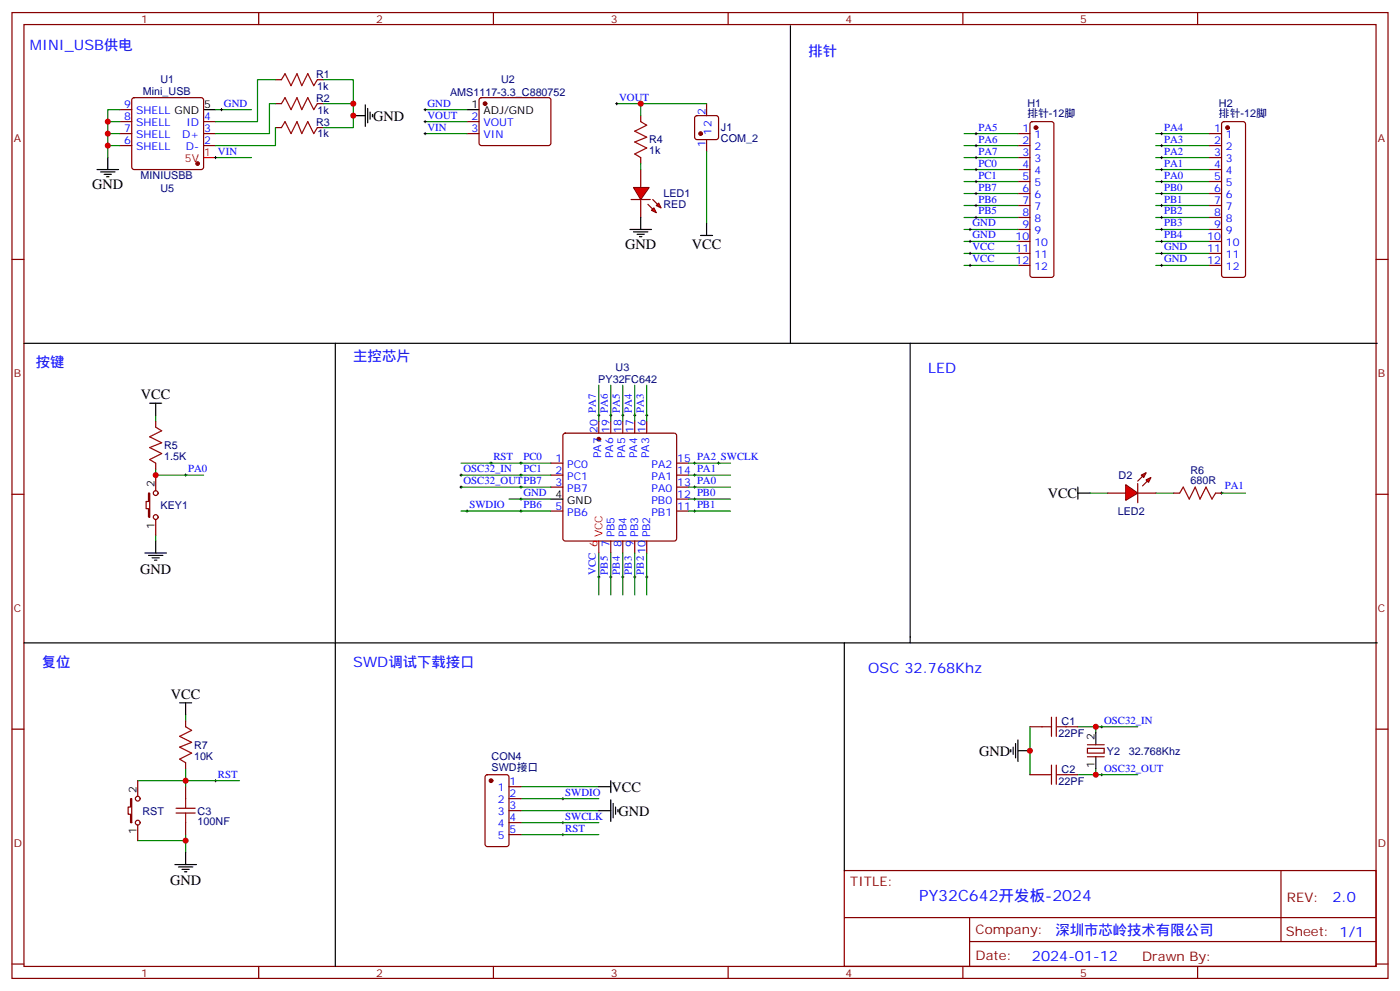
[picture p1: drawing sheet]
<svg xmlns="http://www.w3.org/2000/svg" width="412mm" height="292mm" viewBox="0 0 412 292" stroke-linecap="round" stroke-linejoin="round" font-family="sans-serif">
<g fill="none" stroke="#870000" stroke-width=".35">
<path d="M3.5 3.7h405.4v284.3h-405.4zM7.1 7.2h398.2v277.3h-398.2zM76.2 3.7v3.5M145.3 3.7v3.5M214.5 3.7v3.5M283.6 3.7v3.5M352.8 3.7v3.5M35.3 39.3h3.5M35.3 35.8h3.5M35.3 32.3h3.5M39 29l.5-.2h19.8l.5 .2 .2 .5v19.7l-.3 .5-.4 .2h-19.8l-.5-.2-.2-.5v-19.7zM60 39.3h3.5"/>
<path d="M60 35.8h3.5M81.1 37.6h1.8M81.1 30.5h1.8M93.5 37.6h1.7M93.5 30.5h1.7M188.7 34v1.8M204.8 34.2l.5-.2h5.7l.5 .2 .2 .5v5.7l-.3 .5-.4 .2h-5.7l-.5-.2-.2-.5v-5.7zM208.1 30.5v3.5M35.3 42.9h3.5M60 42.9h3.5M188.7 46.4v1.8M208.1 41.1v3.5"/>
<path d="M3.5 76.4h3.6M405.3 76.4h3.6M3.5 145.5h3.6M405.3 145.5h3.6M3.5 214.7h3.6M405.3 214.7h3.6M248.7 256.3h156.6v28.2h-156.6zM377.3 256.3v20.9M248.7 270.1h156.5M285.6 277.2h119.6M285.6 270.1v14.2M3.5 283.8h3.6"/>
<path d="M76.2 284.5v3.5M145.3 284.5v3.5M214.5 284.5v3.5M283.6 284.5v3.5M352.8 284.5v3.5M405.3 283.8h3.6"/>
</g>
<path d="M60 32.3h3.5M28.6 49.9h6.3M29.6 50.6h4.3M30.7 51.3h2.1M31.4 52h.7M31.7 46.4v3.5" fill="none" stroke="#000" stroke-width=".35"/>
<path d="M60 46.4h3.5" fill="none" stroke="#f00" stroke-width=".35"/>
<g fill="#870000" stroke="#870000" stroke-width=".35">
<circle cx="58.2" cy="48.2" r=".53"/>
<circle cx="206.4" cy="39.3" r=".53"/>
</g>
<path d="M31.7 39.3h3.6M31.7 35.8h3.6M35.3 32.3h-3.6v14.1M81.1 37.6v5.3h-17.6M81.1 30.5h-1.7v8.8h-15.9M31.7 42.9h3.6M63.5 46.4h10.6" fill="none" stroke="#008700" stroke-width=".35"/>
<path d="M82.9 37.6l1.1-1.8 1.7 3.5 1.8-3.5 1.4 3.5 1.8-3.5 1.7 3.5 1.1-1.7M82.9 30.5l1.1-1.7 1.7 3.5 1.8-3.5 1.4 3.5 1.8-3.5 1.7 3.5 1.1-1.8M188.7 35.8l1.8 1.1-3.5 1.7 3.5 1.8-3.5 1.4 3.5 1.8-3.5 1.7 1.7 1.1" fill="none" stroke="#a10000" stroke-width=".35"/>
<g fill="#f00" stroke="#870000" stroke-width=".35">
<path d="M186.6 55.2h4.6l-2.5 3.5z"/>
<path d="M185.9 58.7h5.7z"/>
</g>
<g fill="#870000" stroke="#870000" stroke-width=".35">
<path d="M192.3 58.7l1.4 1.4z"/>
<path d="M190.9 60.1l1.4 1.5z"/>
</g>
<g fill="#f00" stroke="#870000" stroke-width=".35">
<path d="M193.3 60.5l.7-.7 .7 1.4z"/>
<path d="M191.9 61.9l.7-.7 .7 1.4z"/>
</g>
<path d="M188.7 49.9v5.3M188.7 58.7v5.3" fill="none" stroke="#870000" stroke-width=".35"/>
<path d="M95.2 30.5h8.9v7.1h-8.9M208.1 30.5h-19.4v3.5M188.7 48.2v1.7M208.1 44.6v21.2M321 145.2h5.3M340.4 145.2h5.3M359.8 145.2h7.1" fill="none" stroke="#008700" stroke-width=".35"/>
<path d="M104.1 34h3.5M107.6 30.9v6.3M108.3 31.9v4.3M109 33v2.1M109.7 33.7v.7M317.5 145.2h3.5M317.5 143.4v3.5" fill="none" stroke="#000" stroke-width=".35"/>
<g fill="none" stroke="#000" stroke-width=".29">
<path d="M135.5 139.9h.7M135.8 139.5v.7M144.3 136.3h.7M144.6 136v.7M153.1 136.3h.7M153.1 139.9h.7M153.5 136v.7M153.5 139.5v.7M176 122.2h.7M176.4 121.9v.7M179.6 122.2h.7M179.9 121.9v.7"/>
<path d="M183.1 122.2h.7M183.4 121.9v.7M186.6 122.2h.7M187 121.9v.7M190.1 122.2h.8M190.5 121.9v.7M204.3 136.3h.7M204.3 139.9h.7M204.6 136v.7M204.6 139.5v.7M211.3 136.3h.7M211.7 136v.7"/>
<path d="M135.5 143.4h.7M135.8 143.1v.7M137.2 150.5h.7M137.6 150.1v.7M153.1 150.5h.7M153.1 146.9h.7M153.1 143.4h.7M153.5 143.1v.7M153.5 146.6v.7M153.5 150.1v.7M204.3 150.5h.7M204.3 146.9h.7"/>
<path d="M204.3 143.4h.7M204.6 143.1v.7M204.6 146.6v.7M204.6 150.1v.7M359.5 145.2h.7M359.8 144.8v.7M179.6 169.9h.7M179.9 169.5v.7M183.1 169.9h.7M183.4 169.5v.7M186.6 169.9h.7M187 169.5v.7"/>
<path d="M190.1 169.9h.8M190.5 169.5v.7"/>
</g>
<g fill="#f00" stroke="#870000" stroke-width=".35">
<path d="M331.6 142.7l3.5 2.5-3.5 2.1z"/>
<path d="M335.1 142.3v5.7z"/>
</g>
<g fill="#870000" stroke="#870000" stroke-width=".35">
<path d="M336.5 140.2l-1.4 1.4z"/>
<path d="M336.5 143.1l1.5-1.5z"/>
</g>
<g fill="#f00" stroke="#870000" stroke-width=".35">
<path d="M336.2 139.9l1.4-.7-.7 1.4z"/>
<path d="M337.6 141.3l1.4-.7-.7 1.4z"/>
</g>
<g fill="none" stroke="#870000" stroke-width=".35">
<path d="M81.1 23.5h1.8M93.5 23.5h1.7M137.6 39.3h3.5M137.6 35.8h3.5M141.3 29l.5-.2h20l.5 .7-.1 12.9-.6 .5-20.1-.1-.4-.6v-12.7zM299.9 39.3h3.5M303.6 36l.5-.2h5.6l.5 .2 .2 .5v44.5l-.2 .5-.5 .2h-5.6l-.5-.3-.2-.4v-44.5zM356.3 39.3h3.5M360.1 36l.4-.2h5.7l.5 .2 .2 .5v44.5l-.2 .5-.5 .2h-5.7l-.5-.3-.2-.4v-44.5zM299.9 42.9h3.5M299.9 46.4h3.5M299.9 49.9h3.5"/>
<path d="M299.9 53.4h3.5M299.9 57h3.5M356.3 42.9h3.5M356.3 46.4h3.5M356.3 49.9h3.5M356.3 53.4h3.5M356.3 57h3.5M299.9 60.5h3.5M299.9 64h3.5M299.9 67.6h3.5M299.9 71.1h3.5M299.9 74.6h3.5"/>
<path d="M299.9 78.1h3.5M356.3 60.5h3.5M356.3 64h3.5M356.3 67.6h3.5M356.3 71.1h3.5M356.3 74.6h3.5M356.3 78.1h3.5M45.9 124v1.8M45.9 136.3v1.8M45.9 139.9v4.6M162.3 136.3h3.5M162.3 139.9h3.5"/>
<path d="M166 127.7l.5-.2h32.1l.5 .2 .2 .5v30.4l-.2 .5-.5 .2h-32.1l-.5-.3-.2-.4v-30.4zM176.4 124v3.5M179.9 124v3.5M183.4 124v3.5M187 124v3.5M190.5 124v3.5M199.3 136.3h3.5M199.3 139.9h3.5M43.7 145.2h.4v7h-.4v-2.4h-.7v-2.2h.7zM45.9 152.9v4.6M162.3 143.4h3.5M162.3 150.5h3.5"/>
<path d="M179.9 159.3v3.5M183.4 159.3v3.5M187 159.3v3.5M190.5 159.3v3.5M199.3 143.4h3.5M199.3 150.5h3.5M199.3 146.9h3.5M326.3 145.2h5.3M335.1 145.2h5.3M345.7 145.2h1.8M358.1 145.2h1.7M54.7 212.2v1.8"/>
<path d="M303.4 214h3.5M314 214h3.5M38.5 235.1h.3v7.1h-.3v-2.5h-.8v-2.1h.8zM40.6 229.8v4.6M54.7 224.5v1.8M54.7 231.6v3.5M143.1 228.3l.5-.2h5.6l.7 .4v20l-.4 .7h-5.9l-.7-.4v-20zM149.9 231.6h3.6M149.9 235.1h3.6M149.9 238.7h3.6M303.4 228.1h3.5M314 228.1h3.5"/>
<path d="M320.3 220.3h5v1.4h-5zM40.6 242.9v4.6M54.7 242.2v3.5M149.9 242.2h3.6M149.9 245.7h3.6"/>
<circle cx="45.9" cy="145.2" r=".71"/>
<circle cx="45.9" cy="152.2" r=".71"/>
<circle cx="40.6" cy="235.1" r=".71"/>
<circle cx="40.6" cy="242.2" r=".71"/>
</g>
<g fill="none" stroke="#a10000" stroke-width=".35">
<path d="M82.9 23.5l1.1-1.8 1.7 3.5 1.8-3.5 1.4 3.5 1.8-3.5 1.7 3.5 1.1-1.7M45.9 125.8l1.7 1-3.5 1.8 3.5 1.8-3.5 1.4 3.5 1.7-3.5 1.8 1.8 1M347.5 145.2l1-1.8 1.8 3.5 1.8-3.5 1.4 3.5 1.7-3.5 1.8 3.5 1.1-1.7M54.7 214l1.7 1-3.5 1.8 3.5 1.7-3.5 1.5 3.5 1.7-3.5 1.8 1.8 1M306.9 214h2.8M309.7 211.1v5.7M311.1 211.1v5.7M311.1 214h2.9M51.9 239.4h5.6M51.9 237.9h5.6M54.7 235.1v2.8M54.7 239.4v2.8"/>
<path d="M306.9 228.1h2.8M309.7 225.2v5.7M311.1 228.1h2.9M311.1 225.2v5.7"/>
</g>
<g fill="none" stroke="#000" stroke-width=".29">
<path d="M64.9 32.3h.7M65.3 31.9v.7M124.9 32.3h.7M124.9 35.8h.7M124.9 39.3h.7M125.2 31.9v.7M125.2 35.5v.7M125.2 39v.7M181.3 30.5h.7M181.7 30.2v.7M287.2 39.3h.7M287.5 39v.7"/>
<path d="M341.8 39.3h.7M342.2 39v.7M63.1 46.4h.8M63.5 46v.7M287.2 46.4h.7M287.2 53.4h.7M287.2 49.9h.7M287.2 42.9h.7M287.2 57h.7M287.5 42.5v.7M287.5 46v.7M287.5 49.6v.7"/>
<path d="M287.5 53.1v.7M287.5 56.6v.7M341.8 46.4h.7M341.8 53.4h.7M341.8 49.9h.7M341.8 42.9h.7M341.8 57h.7M342.2 42.5v.7M342.2 46v.7M342.2 49.6v.7M342.2 53.1v.7M342.2 56.6v.7"/>
<path d="M285.4 67.6h.7M285.4 71.1h.7M285.4 78.1h.7M285.4 74.6h.7M285.8 67.2v.7M285.8 70.7v.7M285.8 74.3v.7M285.8 77.8v.7M287.2 60.5h.7M287.2 64h.7M287.5 60.1v.8M287.5 63.7v.7"/>
<path d="M341.8 60.5h.7M341.8 64h.7M341.8 67.6h.7M341.8 71.1h.7M341.8 78.1h.7M341.8 74.6h.7M342.2 60.1v.8M342.2 63.7v.7M342.2 67.2v.7M342.2 70.7v.7M342.2 74.3v.7M342.2 77.8v.7"/>
<path d="M54.3 139.9h.7M54.7 139.5v.7M176 169.9h.7M176.4 169.5v.7M324.2 214h.7M324.6 213.6v.7M63.1 229.8h.8M63.5 229.5v.7M165.5 235.1h.7M165.8 234.8v.7M324.2 228.1h.7M324.6 227.7v.7"/>
<path d="M165.5 245.7h.7M165.5 242.2h.7M165.8 241.8v.7M165.8 245.4v.7"/>
</g>
<g fill="none" stroke="#008700" stroke-width=".35">
<path d="M63.5 32.3h10.6M81.1 23.5h-5.3v12.3h-12.3M95.2 23.5h8.9v7M125.2 32.3h12.4M125.2 35.8h12.4M125.2 39.3h12.4M181.7 30.5h7M284 39.3h15.9M340.4 39.3h15.9M284 42.9h15.9M284 46.4h15.9M284 49.9h15.9"/>
<path d="M284 53.4h15.9M284 57h15.9M340.4 42.9h15.9M340.4 46.4h15.9M340.4 49.9h15.9M340.4 53.4h15.9M340.4 57h15.9M284 60.5h15.9M284 64h15.9M284 67.6h15.9M284 71.1h15.9M284 74.6h15.9"/>
<path d="M284 78.1h15.9M340.4 60.5h15.9M340.4 64h15.9M340.4 67.6h15.9M340.4 71.1h15.9M340.4 74.6h15.9M340.4 78.1h15.9M176.4 113.4v10.6M179.9 113.4v10.6M183.4 113.4v10.6M187 113.4v10.6M190.5 113.4v10.6"/>
<path d="M45.9 138.1v1.8h14.1M45.9 122.2v1.8M135.8 136.3h26.5M135.8 139.9h26.5M202.8 136.3h12.4M202.8 139.9h12.4M45.9 157.5v1.8M135.8 150.5h26.5M135.8 143.4h26.5M149.9 146.9h12.4M202.8 143.4h12.4M202.8 146.9h12.4"/>
<path d="M202.8 150.5h12.4M176.4 162.8v12.4M179.9 162.8v12.4M183.4 162.8v12.4M187 162.8v12.4M190.5 162.8v12.4M54.7 210.4v1.8M303.4 214v14.1M317.5 214h5.3v1.7M322.8 214h12.3M40.6 229.8h30M54.7 226.3v5.3"/>
<path d="M153.5 238.7h22.9M153.5 235.1h22.9M153.5 231.6h22.9M322.8 226.3v1.8h-5.3M322.8 228.1h12.3M40.6 247.5h14.1M54.7 245.7v5.3M153.5 245.7h22.9M153.5 242.2h22.9"/>
</g>
<g fill="none" stroke="#000" stroke-width=".35">
<path d="M232.8 7.6v93.5M137.6 32.3h3.5M185.6 67.6h6.3M186.6 68.3h4.3M187.7 69h2.1M188.4 69.7h.7M188.7 64v3.6M206.4 69.3h3.5M208.1 65.8v3.5M7.1 101.1h398.6M44.1 118.7h3.5M45.9 118.7v3.5"/>
<path d="M98.8 101.1v183.4M268.1 101.1v88.2M45.9 159.3v3.5M162.3 146.9h3.5M42.7 162.8h6.3M43.7 163.5h4.3M44.8 164.2h2.1M45.5 164.9h.7M7.1 189.3h398.6M248.7 189.3v67M52.9 206.9h3.5M54.7 206.9v3.5"/>
<path d="M298.4 220v2.1M299.2 218.9v4.2M299.9 217.8v6.4M322.8 215.7v3.6M176.4 238.7h3.5M176.4 231.6h3.5M179.9 229.8v3.6M179.9 235.5v6.3M180.6 236.5v4.3M181.3 237.6v2.1M182 238.3v.7M297.7 220.7v.7"/>
<path d="M299.9 221h3.5M322.8 222.8v3.5M51.5 254.5h6.4M52.6 255.2h4.2M53.6 255.9h2.1M54.3 256.6h.7M54.7 251v3.5"/>
</g>
<g fill="#870000" stroke="#870000" stroke-width=".35">
<circle cx="144.6" cy="229.8" r=".53"/>
<circle cx="142.9" cy="30.5" r=".53"/>
<circle cx="305.2" cy="37.6" r=".53"/>
<circle cx="361.6" cy="37.6" r=".53"/>
<circle cx="176.4" cy="129.3" r=".53"/>
</g>
<path d="M320.3 219.3h5M320.3 222.8h5" fill="none" stroke="#871200" stroke-width=".35"/>
<path d="M176.4 159.3v3.5" fill="none" stroke="#f00" stroke-width=".35"/>
<g fill="#c00">
<circle cx="31.8" cy="42.9" r=".88"/>
<circle cx="31.8" cy="39.3" r=".88"/>
<circle cx="31.8" cy="35.8" r=".88"/>
<circle cx="104.1" cy="34" r=".88"/>
<circle cx="45.9" cy="139.9" r=".88"/>
<circle cx="54.7" cy="229.8" r=".88"/>
<circle cx="54.7" cy="247.5" r=".88"/>
<circle cx="303.4" cy="221" r=".88"/>
<circle cx="104.1" cy="30.5" r=".88"/>
<circle cx="322.8" cy="228.1" r=".88"/>
<circle cx="322.8" cy="214" r=".88"/>
<circle cx="188.7" cy="30.5" r=".88"/>
</g>
<text font-size="4.6" fill="#00f" x="270.8" y="265.3">PY32C642开发板-2024</text>
<g font-size="4.2" fill="#00f">
<text x="8.8" y="14.6">MINI_USB供电</text>
<text x="238.1" y="16.4">排针</text>
<text x="104.1" y="106.4">主控芯片</text>
<text x="10.6" y="108.1">按键</text>
<text x="273.4" y="109.9">LED</text>
<text x="12.3" y="196.3">复位</text>
<text x="104.1" y="196.3">SWD调试下载接口</text>
<text x="255.8" y="198.1">OSC 32.768Khz</text>
<text x="392.5" y="265.6">2.0</text>
<text x="310.9" y="275.1">深圳市芯岭技术有限公司</text>
<text x="304" y="282.9">2024-01-12</text>
</g>
<g font-size="4.2">
<text x="109.9" y="35.5">GND</text>
<text x="27.2" y="55.6">GND</text>
<text x="184.1" y="73.2">GND</text>
<text x="203.8" y="73.3">VCC</text>
<text x="41.5" y="117.6">VCC</text>
<text x="308.6" y="146.6">VCC</text>
<text x="41.3" y="168.9">GND</text>
<text x="50.3" y="205.8">VCC</text>
<text x="288.4" y="222.5">GND</text>
<text x="180.1" y="233">VCC</text>
<text x="182.2" y="240.1">GND</text>
<text x="50.1" y="260.6">GND</text>
</g>
<g font-size="3.9" fill="#800">
<text x="250.5" y="260.9">TITLE:</text>
<text x="379.1" y="265.6">REV:</text>
<text x="287.4" y="275.1">Company:</text>
<text x="378.7" y="275.7">Sheet: 1/1</text>
<text x="287.4" y="282.8">Date:</text>
<text x="336.4" y="282.8">Drawn By:</text>
</g>
<g font-size="3.2" fill="#800">
<text x="41.6" y="6.7">1</text>
<text x="110.8" y="6.7">2</text>
<text x="179.9" y="6.7">3</text>
<text x="249.1" y="6.7">4</text>
<text x="318.2" y="6.7">5</text>
<text x="4.1" y="41.8">A</text>
<text x="405.9" y="41.8">A</text>
<text x="4.1" y="110.9">B</text>
<text x="405.9" y="110.9">B</text>
<text x="4.1" y="180.1">C</text>
<text x="405.9" y="180.1">C</text>
<text x="4.1" y="249.2">D</text>
<text x="405.9" y="249.2">D</text>
<text x="41.6" y="287.5">1</text>
<text x="110.8" y="287.5">2</text>
<text x="179.9" y="287.5">3</text>
<text x="249.1" y="287.5">4</text>
<text x="318.2" y="287.5">5</text>
</g>
<g font-size="3.2" fill="#000080">
<text x="93.1" y="22.8">R1</text>
<text x="42.1" y="28.1">Mini_USB</text>
<text x="47.3" y="24.5">U1</text>
<text x="93.1" y="29.9">R2</text>
<text x="93.5" y="26.4">1k</text>
<text x="132.6" y="28.1">AMS1117-3.3_C880752</text>
<text x="147.6" y="24.5">U2</text>
<text x="93.5" y="33.4">1k</text>
<text x="302.6" y="34.6">排针-12脚</text>
<text x="302.6" y="31.4">H1</text>
<text x="359.1" y="34.6">排针-12脚</text>
<text x="359.1" y="31.4">H2</text>
<text x="93.1" y="36.9">R3</text>
<text x="93.5" y="40.5">1k</text>
<text x="212.4" y="41.9">COM_2</text>
<text x="212.4" y="38.7">J1</text>
<text x="191.2" y="45.4">1k</text>
<text x="191.2" y="42.2">R4</text>
<text x="41.4" y="52.8">MINIUSBB</text>
<text x="47.3" y="56.5">U5</text>
<text x="195.4" y="58.1">LED1</text>
<text x="195.4" y="61.3">RED</text>
<text x="176.2" y="112.8">PY32FC642</text>
<text x="181.3" y="109.2">U3</text>
<text x="48.3" y="135.4">1.5K</text>
<text x="48.3" y="132.2">R5</text>
<text x="329.5" y="141">D2</text>
<text x="350.6" y="142.3">680R</text>
<text x="350.6" y="139.4">R6</text>
<text x="47.3" y="149.9">KEY1</text>
<text x="329.3" y="151.6">LED2</text>
<text x="312.7" y="213.3">C1</text>
<text x="57.1" y="220.4">R7</text>
<text x="311.8" y="216.9">22PF</text>
<text x="57.1" y="223.6">10K</text>
<text x="144.8" y="227">SWD接口</text>
<text x="144.8" y="223.8">CON4</text>
<text x="312.7" y="227.4">C2</text>
<text x="326.1" y="222.1">Y2</text>
<text x="332.5" y="222.2">32.768Khz</text>
<text x="311.8" y="231">22PF</text>
<text x="42" y="239.8">RST</text>
<text x="58.2" y="239.8">C3</text>
<text x="58.2" y="243">100NF</text>
</g>
<g font-size="3.2" fill="#00f">
<text x="182.4" y="29.6">VOUT</text>
<text x="36.6" y="35.5">8</text>
<text x="36.6" y="31.9">9</text>
<text x="40.1" y="33.7">SHELL GND</text>
<text x="60.1" y="35.5">4</text>
<text x="66" y="31.4">GND</text>
<text x="125.9" y="31.4">GND</text>
<text x="125.9" y="34.9">VOUT</text>
<text x="138.9" y="35.5">2</text>
<text x="207.8" y="33.9" transform="rotate(-90 207.8 33.9)">2</text>
<text x="36.6" y="39">7</text>
<text x="40.1" y="40.7">SHELL</text>
<text x="40.1" y="37.2">SHELL</text>
<text x="53.6" y="40.7">D+</text>
<text x="54.9" y="37.2">ID</text>
<text x="60.1" y="39">3</text>
<text x="125.9" y="38.5">VIN</text>
<text x="138.9" y="39">3</text>
<text x="142.4" y="40.7">VIN</text>
<text x="142.4" y="37.2">VOUT</text>
<text x="209.5" y="39.8" transform="rotate(-90 209.5 39.8)">12</text>
<text x="288.2" y="38.5">PA5</text>
<text x="288.2" y="42">PA6</text>
<text x="301.2" y="39">1</text>
<text x="304.7" y="40.7">1</text>
<text x="342.9" y="42">PA3</text>
<text x="342.9" y="38.5">PA4</text>
<text x="357.6" y="39">1</text>
<text x="361.1" y="40.7">1</text>
<text x="36.6" y="42.5">6</text>
<text x="40.1" y="44.3">SHELL</text>
<text x="54.8" y="44.3">D-</text>
<text x="60.1" y="42.5">2</text>
<text x="207.8" y="43.3" transform="rotate(-90 207.8 43.3)">1</text>
<text x="288.2" y="45.5">PA7</text>
<text x="301.2" y="42.5">2</text>
<text x="301.2" y="46">3</text>
<text x="304.7" y="44.3">2</text>
<text x="304.7" y="47.8">3</text>
<text x="342.9" y="45.5">PA2</text>
<text x="357.6" y="42.5">2</text>
<text x="357.6" y="46">3</text>
<text x="361.1" y="44.3">2</text>
<text x="361.1" y="47.8">3</text>
<text x="288.2" y="49">PC0</text>
<text x="288.2" y="52.6">PC1</text>
<text x="301.2" y="49.6">4</text>
<text x="301.2" y="53.1">5</text>
<text x="304.7" y="51.3">4</text>
<text x="342.9" y="52.6">PA0</text>
<text x="342.9" y="49">PA1</text>
<text x="357.6" y="49.6">4</text>
<text x="357.6" y="53.1">5</text>
<text x="361.1" y="51.3">4</text>
<text x="288.2" y="59.6">PB6</text>
<text x="288.2" y="56.1">PB7</text>
<text x="301.2" y="56.6">6</text>
<text x="304.7" y="54.9">5</text>
<text x="304.7" y="58.4">6</text>
<text x="342.9" y="56.1">PB0</text>
<text x="342.9" y="59.6">PB1</text>
<text x="357.6" y="56.6">6</text>
<text x="361.1" y="54.9">5</text>
<text x="361.1" y="58.4">6</text>
<text x="288.2" y="63.1">PB5</text>
<text x="301.2" y="60.1">7</text>
<text x="301.2" y="63.7">8</text>
<text x="304.7" y="61.9">7</text>
<text x="304.7" y="65.4">8</text>
<text x="342.9" y="63.1">PB2</text>
<text x="357.6" y="60.1">7</text>
<text x="357.6" y="63.7">8</text>
<text x="361.1" y="61.9">7</text>
<text x="361.1" y="65.4">8</text>
<text x="286.5" y="70.2">GND</text>
<text x="286.5" y="66.7">GND</text>
<text x="299.2" y="70.7">10</text>
<text x="301.2" y="67.2">9</text>
<text x="304.7" y="69">9</text>
<text x="342.9" y="66.7">PB3</text>
<text x="342.9" y="70.2">PB4</text>
<text x="355.6" y="70.7">10</text>
<text x="357.6" y="67.2">9</text>
<text x="361.1" y="69">9</text>
<text x="286.5" y="77.3">VCC</text>
<text x="286.5" y="73.7">VCC</text>
<text x="299.2" y="74.3">11</text>
<text x="299.2" y="77.8">12</text>
<text x="304.7" y="72.5">10</text>
<text x="304.7" y="76">11</text>
<text x="342.9" y="73.7">GND</text>
<text x="342.9" y="77.3">GND</text>
<text x="355.6" y="74.3">11</text>
<text x="355.6" y="77.8">12</text>
<text x="361.1" y="72.5">10</text>
<text x="361.1" y="76">11</text>
<text x="304.7" y="79.6">12</text>
<text x="361.1" y="79.6">12</text>
<text x="176" y="127.4" transform="rotate(-90 176 127.4)">20 PA7</text>
<text x="179.6" y="127.4" transform="rotate(-90 179.6 127.4)">19 PA6</text>
<text x="183.1" y="127.4" transform="rotate(-90 183.1 127.4)">18 PA5</text>
<text x="186.6" y="127.4" transform="rotate(-90 186.6 127.4)">17 PA4</text>
<text x="190.1" y="127.4" transform="rotate(-90 190.1 127.4)">16 PA3</text>
<text x="145.3" y="135.5">RST</text>
<text x="154.2" y="135.5">PC0</text>
<text x="163.6" y="136">1</text>
<text x="167.1" y="137.8">PC0</text>
<text x="177.1" y="134.9" transform="rotate(-90 177.1 134.9)">PA7</text>
<text x="180.6" y="134.9" transform="rotate(-90 180.6 134.9)">PA6</text>
<text x="184.1" y="134.9" transform="rotate(-90 184.1 134.9)">PA5</text>
<text x="187.7" y="134.9" transform="rotate(-90 187.7 134.9)">PA4</text>
<text x="191.2" y="134.9" transform="rotate(-90 191.2 134.9)">PA3</text>
<text x="191.9" y="137.8">PA2</text>
<text x="199.5" y="136">15 PA2 SWCLK</text>
<text x="55.4" y="139">PA0</text>
<text x="136.5" y="139">OSC32_IN</text>
<text x="136.5" y="142.5">OSC32_OUTPB7</text>
<text x="154.2" y="139">PC1</text>
<text x="163.6" y="139.5">2</text>
<text x="163.6" y="143.1">3</text>
<text x="167.1" y="141.3">PC1</text>
<text x="191.9" y="141.3">PA1</text>
<text x="199.5" y="143.1">13 PA0</text>
<text x="199.5" y="139.5">14 PA1</text>
<text x="360.8" y="143.9">PA1</text>
<text x="138.3" y="149.6">SWDIO</text>
<text x="154.2" y="149.6">PB6</text>
<text x="154.2" y="146">GND</text>
<text x="167.1" y="144.8">PB7</text>
<text x="191.9" y="148.3">PB0</text>
<text x="191.9" y="144.8">PA0</text>
<text x="199.5" y="146.6">12 PB0</text>
<text x="163.6" y="150.1">5</text>
<text x="167.1" y="151.9">PB6</text>
<text x="191.9" y="151.9">PB1</text>
<text x="199.5" y="150.1">11 PB1</text>
<text x="179.6" y="161.1" transform="rotate(-90 179.6 161.1)">7</text>
<text x="181" y="158.2" transform="rotate(-90 181 158.2)">PB5</text>
<text x="183.1" y="161.1" transform="rotate(-90 183.1 161.1)">8</text>
<text x="184.5" y="158.2" transform="rotate(-90 184.5 158.2)">PB4</text>
<text x="186.6" y="161.1" transform="rotate(-90 186.6 161.1)">9</text>
<text x="188" y="158.2" transform="rotate(-90 188 158.2)">PB3</text>
<text x="191.6" y="158.2" transform="rotate(-90 191.6 158.2)">PB2</text>
<text x="190.1" y="163.1" transform="rotate(-90 190.1 163.1)">10</text>
<text x="175.5" y="169.2" transform="rotate(-90 175.5 169.2)">VCC 6</text>
<text x="179" y="169.2" transform="rotate(-90 179 169.2)">PB5</text>
<text x="182.6" y="169.2" transform="rotate(-90 182.6 169.2)">PB4</text>
<text x="186.1" y="169.2" transform="rotate(-90 186.1 169.2)">PB3</text>
<text x="189.6" y="169.2" transform="rotate(-90 189.6 169.2)">PB2</text>
<text x="325.3" y="213.1">OSC32_IN</text>
<text x="325.3" y="227.2">OSC32_OUT</text>
<text x="64.2" y="229">RST</text>
<text x="146.6" y="233">1</text>
<text x="150.1" y="231.2">1</text>
<text x="146.6" y="236.5">2</text>
<text x="150.1" y="234.8">2</text>
<text x="150.1" y="238.3">3</text>
<text x="166.5" y="234.2">SWDIO</text>
<text x="146.6" y="240.1">3</text>
<text x="146.6" y="243.6">4</text>
<text x="150.1" y="241.8">4</text>
<text x="150.1" y="245.4">5</text>
<text x="166.5" y="244.8">RST</text>
<text x="166.5" y="241.3">SWCLK</text>
<text x="146.6" y="247.1">5</text>
</g>
<g font-size="3.2">
<text x="60.1" y="31.9">5</text>
<text x="138.9" y="31.9">1</text>
<text x="142.4" y="33.7">ADJ/GND</text>
<text x="45.5" y="143.4" transform="rotate(-90 45.5 143.4)">2</text>
<text x="163.6" y="146.6">4</text>
<text x="167.1" y="148.3">GND</text>
<text x="45.5" y="155.6" transform="rotate(-90 45.5 155.6)">1</text>
<text x="322.4" y="217.8" transform="rotate(-90 322.4 217.8)">2</text>
<text x="322.4" y="226.2" transform="rotate(-90 322.4 226.2)">1</text>
<text x="40.2" y="233.4" transform="rotate(-90 40.2 233.4)">2</text>
<text x="40.2" y="245.6" transform="rotate(-90 40.2 245.6)">1</text>
</g>
<g font-size="3.2" fill="#f00">
<text x="54.5" y="47.8">5V</text>
<text x="60.1" y="46">1 VIN</text>
<text x="177.4" y="158.2" transform="rotate(-90 177.4 158.2)">VCC</text>
</g>
</svg>
